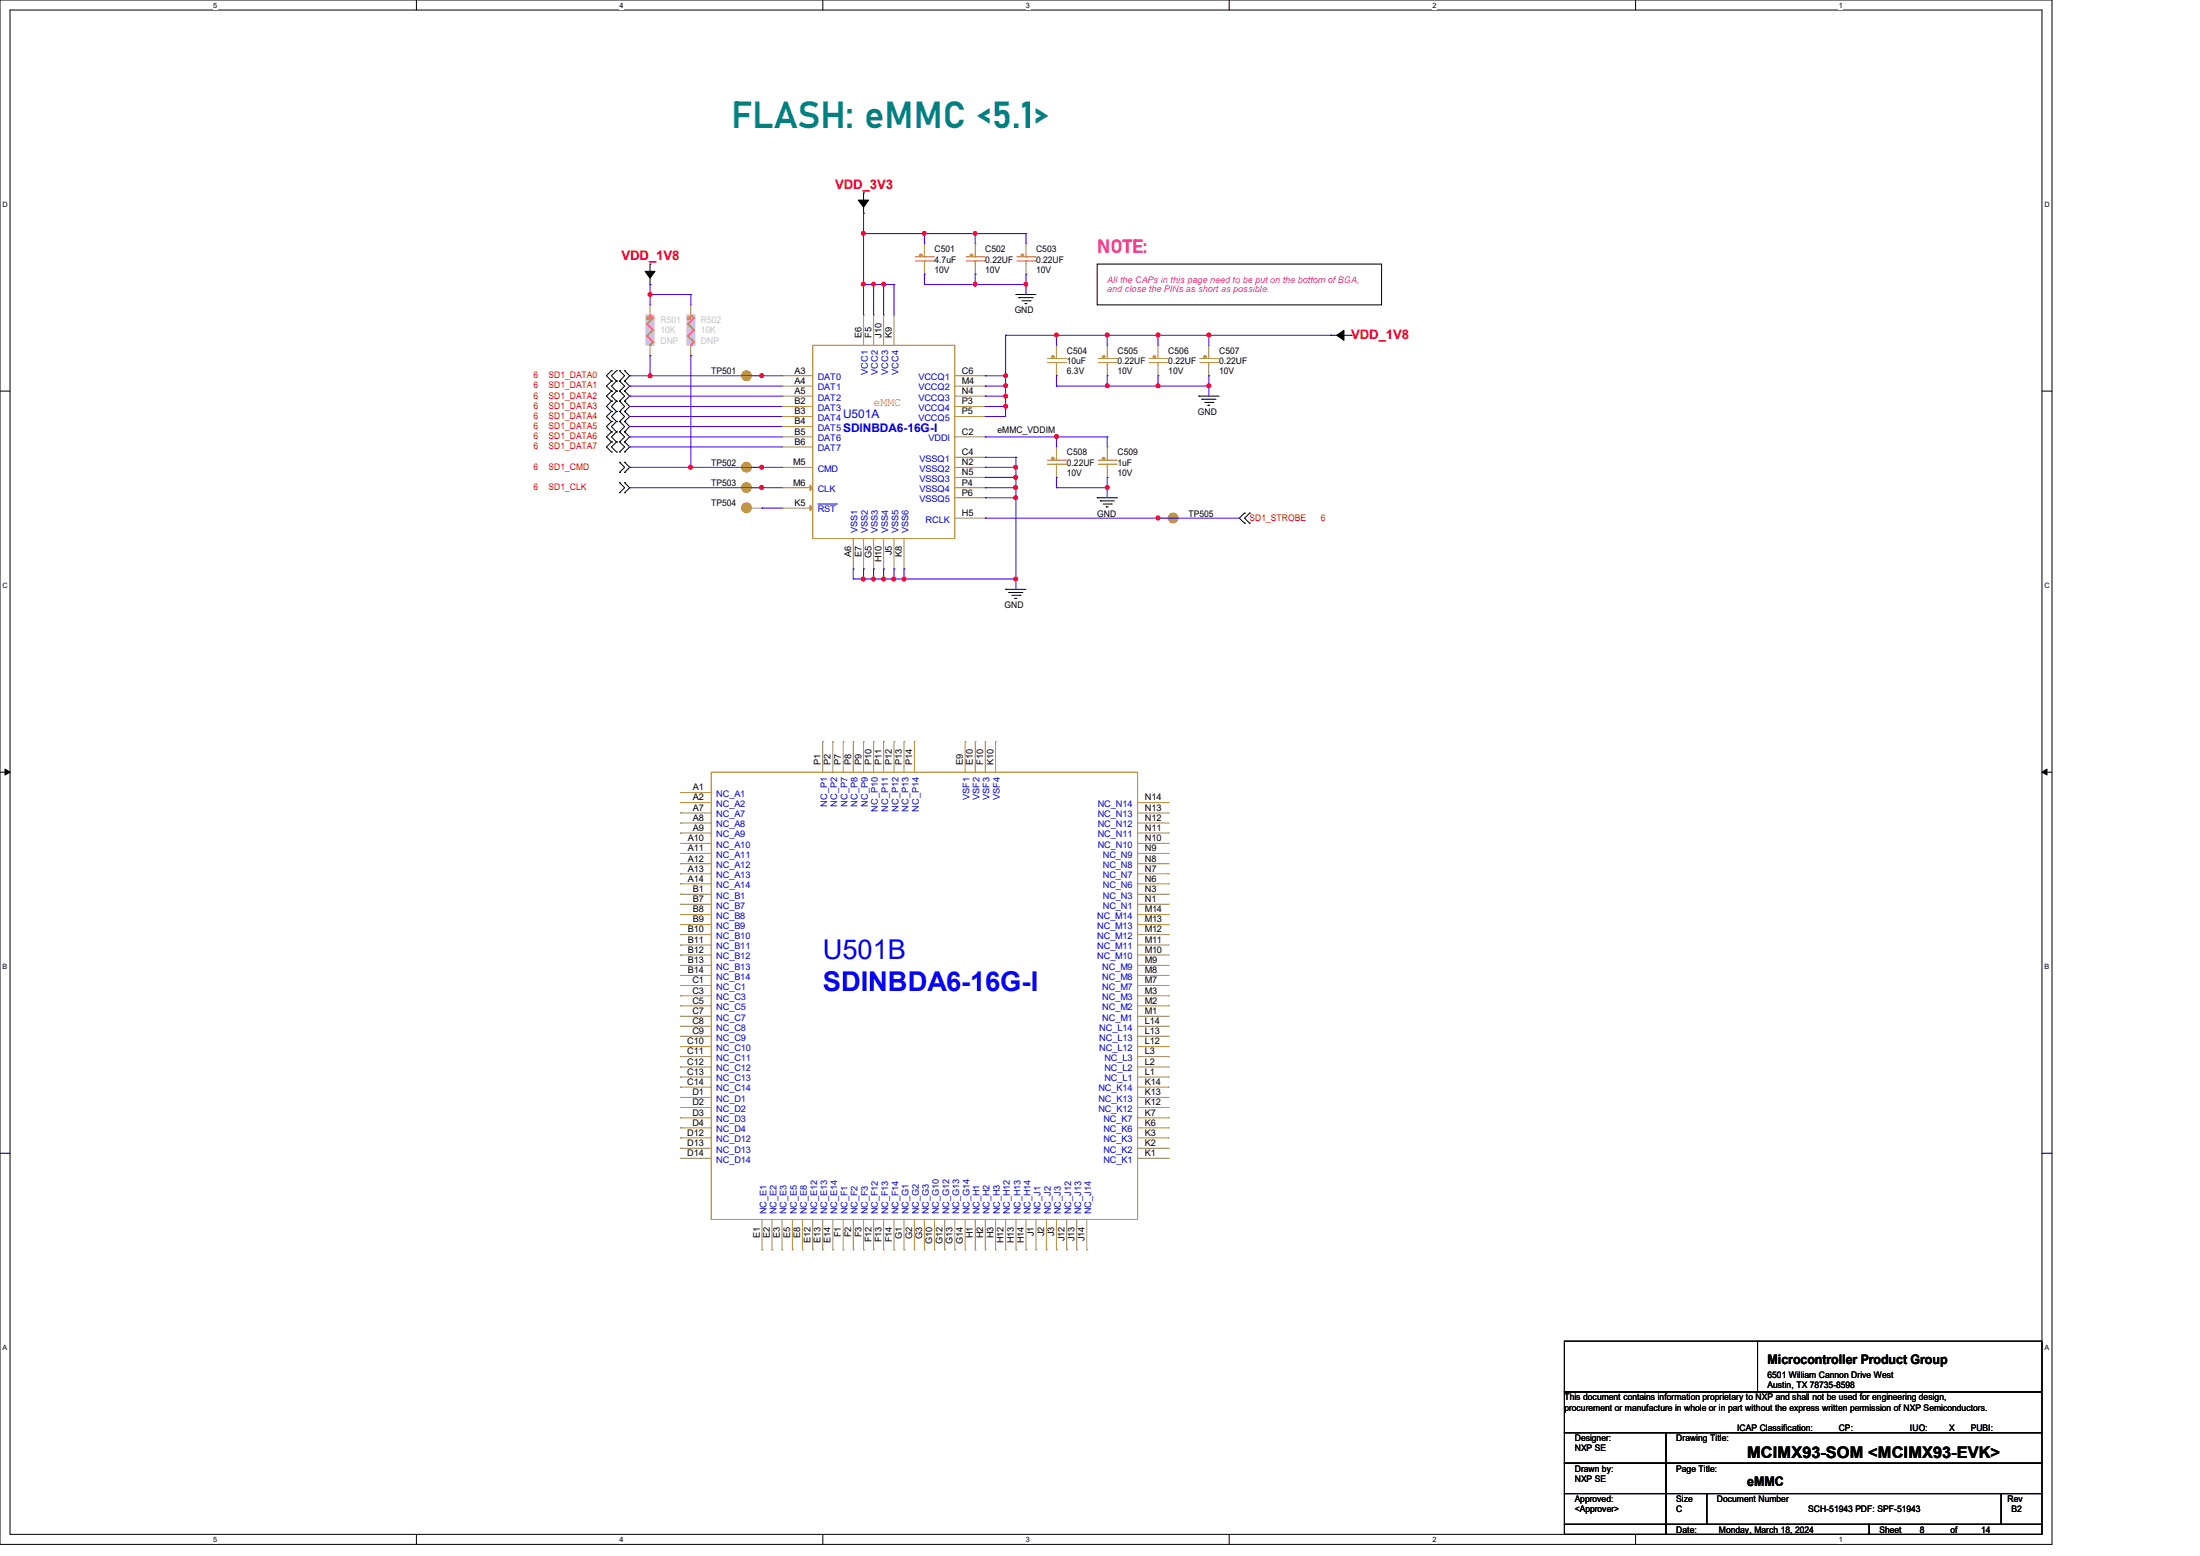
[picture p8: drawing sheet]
<svg xmlns="http://www.w3.org/2000/svg" width="297mm" height="210mm" viewBox="0 0 297 210" stroke-linecap="round" stroke-linejoin="round" font-family="sans-serif">
<path d="M0 0h277v208.4h-277zM1.4 1.4h274.3v205.7h-274.3z" fill="none" stroke="#000" stroke-width=".14"/>
<g fill="#fff">
<path d="M28.8 .1h.5v1.1h-.5z"/>
<path d="M28.8 207.2h.5v1.1h-.5z"/>
</g>
<path d="M56.2 0v1.4M56.2 207.1v1.3" fill="none" stroke="#000" stroke-width=".14"/>
<g fill="#fff">
<path d="M83.7 .1h.5v1.1h-.5z"/>
<path d="M83.7 207.2h.5v1.1h-.5z"/>
</g>
<path d="M111.1 0v1.4M111.1 207.1v1.3" fill="none" stroke="#000" stroke-width=".14"/>
<g fill="#fff">
<path d="M138.5 .1h.6v1.1h-.6z"/>
<path d="M138.5 207.2h.6v1.1h-.6z"/>
</g>
<path d="M165.9 0v1.4M165.9 207.1v1.3" fill="none" stroke="#000" stroke-width=".14"/>
<g fill="#fff">
<path d="M193.4 .1h.5v1.1h-.5z"/>
<path d="M193.4 207.2h.5v1.1h-.5z"/>
</g>
<path d="M220.8 0v1.4M220.8 207.1v1.3" fill="none" stroke="#000" stroke-width=".14"/>
<g fill="#fff">
<path d="M248.2 .1h.6v1.1h-.6z"/>
<path d="M248.2 207.2h.6v1.1h-.6z"/>
<path d="M.3 27.1h.8v1.1h-.8z"/>
<path d="M276 27.1h.7v1.1h-.7z"/>
<path d="M.3 78.5h.8v1.1h-.8z"/>
<path d="M276 78.5h.7v1.1h-.7z"/>
</g>
<path d="M0 52.8h1.4M275.7 52.8h1.3" fill="none" stroke="#000" stroke-width=".14"/>
<g fill="#fff">
<path d="M.3 129.9h.7v1.1h-.7z"/>
<path d="M276 129.9h.6v1.1h-.6z"/>
</g>
<path d="M0 104.2h1.4M275.7 104.2h1.3" fill="none" stroke="#000" stroke-width=".14"/>
<path d="M.7 103.8l.7 .4-.7 .4zM275.7 104.2l.7-.4v.8z" fill="#000" stroke="#000" stroke-width=".14"/>
<g fill="#fff">
<path d="M.3 181.4h.7v1.1h-.7z"/>
<path d="M276 181.4h.6v1.1h-.6z"/>
</g>
<g fill="none" stroke="#000" stroke-width=".14">
<path d="M87.8 38.4h.1M87.8 35.6h.1M87.8 35.6v1.6M87.8 37.4v1M116.6 28.8h.1M116.6 26h.1M116.6 26v1.6M116.6 27.8v1M137.2 39.8h.1M137.2 39.8h2.7M148.1 35.6h38.4v5.5h-38.4zM82.5 50h.1"/>
<path d="M82.5 51.4h.1M82.5 52.8h.1M82.5 54.1h.1M82.5 55.5h.1M82.5 56.9h.1M82.5 58.3h.1M82.5 59.6h.1M82.5 50l-.6 .7 .6 .7M82.5 51.4l-.6 .7 .6 .7M82.5 52.8l-.6 .7 .6 .6M82.5 54.1l-.6 .8 .6 .6M82.5 55.5l-.6 .7 .6 .7"/>
<path d="M82.5 56.9l-.6 .7 .6 .7M82.5 58.3l-.6 .7 .6 .6M82.5 59.6l-.6 .7 .6 .7M83.2 51.4h.1M83.2 50h.1M83.2 52.8h.1M83.2 54.1h.1M83.2 55.5h.1M83.2 56.9h.1M83.2 58.3h.1M83.2 59.6h.1M83.2 50l-.7 .7 .7 .7"/>
<path d="M83.2 51.4l-.7 .7 .7 .7M83.2 52.8l-.7 .7 .7 .6M83.2 54.1l-.7 .8 .7 .6M83.2 55.5l-.7 .7 .7 .7M83.2 56.9l-.7 .7 .7 .7M83.2 58.3l-.7 .7 .7 .6M83.2 59.6l-.7 .7 .7 .7M83.7 51.4h.1M83.7 50h.1M83.7 52.8h.1M83.7 54.1h.1M83.7 55.5h.1"/>
<path d="M83.7 56.9h.1M83.7 58.3h.1M83.7 59.6h.1M83.7 50l.6 .7-.6 .7M83.7 51.4l.6 .7-.6 .7M83.7 52.8l.6 .7-.6 .6M83.7 54.1l.6 .8-.6 .6M83.7 55.5l.6 .7-.6 .7M83.7 56.9l.6 .7-.6 .7M83.7 58.3l.6 .7-.6 .6M83.7 59.6l.6 .7-.6 .7M84.3 50h.1"/>
<path d="M84.3 51.4h.1M84.3 52.8h.1M84.3 54.1h.1M84.3 55.5h.1M84.3 56.9h.1M84.3 58.3h.1M84.3 59.6h.1M84.3 50l.7 .7-.7 .7M84.3 51.4l.7 .7-.7 .7M84.3 52.8l.7 .7-.7 .6M84.3 54.1l.7 .8-.7 .6M84.3 55.5l.7 .7-.7 .7"/>
<path d="M84.3 56.9l.7 .7-.7 .7M84.3 58.3l.7 .7-.7 .6M84.3 59.6l.7 .7-.7 .7M137.5 40.2h.1M137.5 40.2h2M138 40.6h1.1M138.4 41h.1M138.4 41h.2M139.1 40.6h.1M161.8 53.5h.1M161.8 53.5h2.8M162.3 53.9h.1"/>
<path d="M162.3 53.9h1.9M162.6 54.3h1.1M163.1 54.7h.1M163.1 54.7h.2M163.7 54.3h.1M179.7 45.3h.1M179.7 45.3h.9M180.9 45.3h1.5M182.4 45.3h.1M82.5 61h.1M83.2 61h.1M83.7 66.5h.1"/>
<path d="M83.7 65.2h.1M83.7 63.8h.1M83.7 62.4h.1M83.7 61h.1M83.7 65.2l.6 .6-.6 .7M83.7 62.4l.6 .7-.6 .7M84.3 65.2h.1M84.3 66.5h.1M84.3 62.4h.1M84.3 63.8h.1M84.3 61h.1M84.3 65.2l.7 .6-.7 .7"/>
<path d="M84.3 62.4l.7 .7-.7 .7M135.8 79.5h.1M135.8 79.5h2.7M136.2 80h.1M136.2 80h1.9M148.1 67.2h.1M148.1 67.2h2.8M148.5 67.6h.1M148.5 67.6h2M148.9 68h1.1M149.4 68.4h.1M149.4 68.4h.2"/>
<path d="M150 68h.1M168 69.3h.1M168 70.6h.1M168 69.3l-.7 .6 .7 .7M168.7 70.6h.1M168.7 69.3h.1M168.7 69.3l-.7 .6 .7 .7M136.6 80.3h1.1M137 80.8h.1M137 80.8h.3M137.7 80.3h.1M0 155.7h1.4"/>
<path d="M275.7 155.7h1.3M211.2 193.4h13.7v4.1h-13.7zM211.2 197.5h13.7v4.1h-13.7zM211.2 187.9h64.5v5.5h-64.5zM211.2 181h64.5v6.9h-64.5zM224.9 193.4h50.8v4.1h-50.8zM224.9 197.5h50.8v4.1h-50.8zM237.3 187.9h.1M237.3 181v6.9M211.2 201.6h13.7v4.1h-13.7zM211.2 205.7h13.7v1.4h-13.7zM224.9 201.6h5.5v4.1h-5.5z"/>
<path d="M224.9 205.7h27.4v1.4h-27.4zM230.4 201.6h39.8v4.1h-39.8zM252.3 205.7h23.4v1.4h-23.4zM270.2 201.6h5.5v4.1h-5.5z"/>
</g>
<g fill="#ff80ff" stroke="#ff80ff" stroke-width=".14">
<path d="M87.2 42.5h1.1v4.1h-1.1z" fill-rule="evenodd"/>
<path d="M92.7 42.5h1.1v4.1h-1.1z" fill-rule="evenodd"/>
</g>
<g fill="#000" stroke="#000" stroke-width=".14">
<path d="M87.1 36.6h1.3l-.6 .9z" fill-rule="evenodd"/>
<path d="M115.9 27h1.4l-.7 1z" fill-rule="evenodd"/>
<path d="M180.5 45.3l.9-.7v1.3z" fill-rule="evenodd"/>
</g>
<g fill="none" stroke="#cc8006" stroke-width=".14">
<path d="M123.6 35.2h2.4M123.6 34.7h2.4M124.8 35.2h.1M124.8 34.7h.1M124.8 34.3v.4M124.8 35.2v.4M126 35.2h.1M126 34.7h.1M130.4 35.2h2.5M130.4 34.7h2.5M131.7 35.2h.1M131.7 34.7h.1"/>
<path d="M131.7 34.3v.4M131.7 35.2v.4M132.9 35.2h.1M132.9 34.7h.1M137.3 35.2h2.4M137.3 34.7h2.4M138.5 35.2h.1M138.5 34.7h.1M138.5 34.3v.4M138.5 35.2v.4M139.7 35.2h.1M139.7 34.7h.1"/>
<path d="M87.3 43.7h.1M87.3 45.4h.1M87.3 43.7l.9 .9M87.3 45.4l.9 .8M87.8 46.6h.1M87.8 42.5l.4 .4M88.2 42.9h.1M88.2 44.6h.1M88.2 46.2h.1M88.2 42.9l-.9 .8M88.2 44.6l-.9 .8M88.2 46.2l-.4 .4"/>
<path d="M92.8 43.7h.1M92.8 45.4h.1M92.8 43.7l.9 .9M92.8 45.4l.9 .8M93.3 46.6h.1M93.3 42.5l.4 .4M93.7 42.9h.1M93.7 44.6h.1M93.7 46.2h.1M93.7 42.9l-.9 .8M93.7 44.6l-.9 .8M93.7 46.2l-.4 .4"/>
<path d="M109.7 46.6h19.2v26.1h-19.2zM141.4 48.9h2.4M141.4 48.4h2.4M142.6 48.9h.1M142.6 48.4h.1M142.6 48v.4M142.6 48.9v.5M143.8 48.9h.1M143.8 48.4h.1M148.3 48.9h2.4M148.3 48.4h2.4M149.5 48.9h.1"/>
<path d="M149.5 48.4h.1M149.5 48v.4M149.5 48.9v.5M150.7 48.9h.1M150.7 48.4h.1M155.1 48.9h2.5M155.1 48.4h2.5M156.3 48.9h.1M156.3 48.4h.1M156.3 48v.4M156.3 48.9v.5M157.6 48.9h.1"/>
<path d="M157.6 48.4h.1M162 48.9h2.4M162 48.4h2.4M163.2 48.9h.1M163.2 48.4h.1M163.2 48v.4M163.2 48.9v.5M164.4 48.9h.1M164.4 48.4h.1M141.4 62.7h2.4M141.4 62.1h2.4M142.6 62.7h.1"/>
<path d="M142.6 62.1h.1M142.6 61.7v.4M142.6 62.7v.4M143.8 62.7h.1M143.8 62.1h.1M148.3 62.7h2.4M148.3 62.1h2.4M149.5 62.7h.1M149.5 62.1h.1M149.5 61.7v.4M149.5 62.7v.4M150.7 62.7h.1"/>
<path d="M150.7 62.1h.1M96 104.2h57.6v60.4h-57.6z"/>
</g>
<g fill="#cc8006" stroke="#cc8006" stroke-width=".14">
<circle cx="138" cy="34.5" r=".18"/>
<circle cx="124.3" cy="34.5" r=".18"/>
<circle cx="100.8" cy="65.8" r=".66"/>
<circle cx="100.8" cy="68.5" r=".66"/>
<circle cx="149" cy="48.2" r=".18"/>
<circle cx="131.2" cy="34.5" r=".18"/>
<circle cx="100.8" cy="50.7" r=".66"/>
<circle cx="149" cy="61.9" r=".18"/>
<circle cx="162.7" cy="48.2" r=".18"/>
<circle cx="155.9" cy="48.2" r=".18"/>
<circle cx="93" cy="43" r=".18"/>
<circle cx="100.8" cy="63.1" r=".66"/>
<circle cx="158.4" cy="69.9" r=".66"/>
<circle cx="87.5" cy="43" r=".18"/>
<circle cx="142.1" cy="61.9" r=".18"/>
<circle cx="142.1" cy="48.2" r=".18"/>
</g>
<g fill="none" stroke="#a84" stroke-width=".14">
<path d="M124.8 32.9h.1M124.8 37h.1M124.8 32.9v1.4M124.8 35.6v1.4M131.7 32.9h.1M131.7 37h.1M131.7 32.9v1.4M131.7 35.6v1.4M138.5 32.9h.1M138.5 37h.1M138.5 32.9v1.4M138.5 35.6v1.4"/>
<path d="M87.8 41.1h.1M87.8 48h.1M87.8 41.1v1.4M87.8 46.6v1.4M93.3 41.1h.1M93.3 48h.1M93.3 41.1v1.4M93.3 46.6v1.4M101.5 50.7h1.4M102.9 50.7h.1M105.6 59h.1M105.6 57.6h.1"/>
<path d="M105.6 56.2h.1M105.6 54.9h.1M105.6 53.5h.1M105.6 52.1h.1M105.6 50.7h.1M105.6 50.7h4.1M105.6 59h4.1M105.6 56.2h4.1M105.6 52.1h4.1M105.6 54.9h4.1M105.6 53.5h4.1M105.6 57.6h4.1"/>
<path d="M116.6 42.5h.1M116.6 42.5v4.1M117.9 42.5h.1M117.9 42.5v4.1M119.3 42.5h.1M119.3 42.5v4.1M120.7 42.5h.1M120.7 42.5v4.1M128.9 50.7h4.1M128.9 59h4.1M128.9 56.2h4.1M128.9 52.1h4.1"/>
<path d="M128.9 54.9h4.1M128.9 53.5h4.1M133 59h.1M133 50.7h.1M133 56.2h.1M133 52.1h.1M133 54.9h.1M133 53.5h.1M142.6 46.6h.1M142.6 50.7h.1M142.6 46.6v1.4M142.6 49.4v1.3"/>
<path d="M149.5 46.6h.1M149.5 50.7h.1M149.5 46.6v1.4M149.5 49.4v1.3M156.3 46.6h.1M156.3 50.7h.1M156.3 46.6v1.4M156.3 49.4v1.3M163.2 46.6h.1M163.2 50.7h.1M163.2 46.6v1.4M163.2 49.4v1.3"/>
<path d="M101.5 65.8h1.4M101.5 68.6h1.4M101.5 63.1h1.4M102.9 65.8h.1M102.9 68.6h.1M102.9 63.1h.1M105.6 65.8h.1M105.6 63.1h.1M105.6 68.6h.1M105.6 60.3h.1M105.6 65.8h4.1M105.6 68.6h4.1"/>
<path d="M105.6 63.1h4.1M105.6 60.3h4.1M115.2 76.8h.1M115.2 72.7v4.1M116.6 76.8h.1M116.6 72.7v4.1M117.9 76.8h.1M117.9 72.7v4.1M119.3 76.8h.1M119.3 72.7v4.1M120.7 76.8h.1M120.7 72.7v4.1"/>
<path d="M122 76.8h.1M122 72.7v4.1M128.9 65.8h4.1M128.9 63.1h4.1M128.9 64.4h4.1M128.9 67.2h4.1M128.9 61.7h4.1M128.9 69.9h4.1M133 63.1h.1M133 64.4h.1M133 65.8h.1M133 67.2h.1"/>
<path d="M133 61.7h.1M133 69.9h.1M142.6 60.3h.1M142.6 64.4h.1M142.6 60.3v1.4M142.6 63.1v1.3M149.5 60.3h.1M149.5 64.4h.1M149.5 60.3v1.4M149.5 63.1v1.3M156.3 69.9h.1M156.3 69.9h1.4"/>
<path d="M91.9 107h.1M91.9 108.3h.1M91.9 111.1h.1M91.9 112.4h.1M91.9 113.8h.1M91.9 115.2h.1M91.9 116.6h.1M91.9 117.9h.1M91.9 119.3h.1M91.9 109.7h.1M91.9 107h4.1M91.9 108.3h4.1"/>
<path d="M91.9 111.1h4.1M91.9 112.4h4.1M91.9 113.8h4.1M91.9 115.2h4.1M91.9 116.6h4.1M91.9 117.9h4.1M91.9 119.3h4.1M91.9 109.7h4.1M111.1 100.1h.1M111.1 100.1v4.1M112.4 100.1h.1M112.4 100.1v4.1"/>
<path d="M113.8 100.1h.1M113.8 100.1v4.1M115.2 100.1h.1M115.2 100.1v4.1M116.6 100.1h.1M116.6 100.1v4.1M117.9 100.1h.1M117.9 100.1v4.1M119.3 100.1h.1M119.3 100.1v4.1M120.7 100.1h.1M120.7 100.1v4.1"/>
<path d="M122 100.1h.1M122 100.1v4.1M123.4 100.1h.1M123.4 100.1v4.1M130.3 100.1h.1M130.3 100.1v4.1M131.7 100.1h.1M131.7 100.1v4.1M133 100.1h.1M133 100.1v4.1M134.4 100.1h.1M134.4 100.1v4.1"/>
<path d="M153.6 108.3h4.1M153.6 111.1h4.1M153.6 112.4h4.1M153.6 113.8h4.1M153.6 115.2h4.1M153.6 116.6h4.1M153.6 117.9h4.1M153.6 119.3h4.1M153.6 109.7h4.1M157.7 108.3h.1M157.7 109.7h.1M157.7 111.1h.1"/>
<path d="M157.7 112.4h.1M157.7 113.8h.1M157.7 115.2h.1M157.7 116.6h.1M157.7 117.9h.1M157.7 119.3h.1M91.9 120.7h.1M91.9 122h.1M91.9 123.4h.1M91.9 124.8h.1M91.9 126.2h.1M91.9 127.6h.1"/>
<path d="M91.9 128.9h.1M91.9 130.3h.1M91.9 131.7h.1M91.9 133h.1M91.9 134.4h.1M91.9 137.2h.1M91.9 138.5h.1M91.9 139.9h.1M91.9 135.8h.1M91.9 120.7h4.1M91.9 122h4.1M91.9 123.4h4.1"/>
<path d="M91.9 124.8h4.1M91.9 126.2h4.1M91.9 127.6h4.1M91.9 128.9h4.1M91.9 130.3h4.1M91.9 131.7h4.1M91.9 133h4.1M91.9 134.4h4.1M91.9 137.2h4.1M91.9 138.5h4.1M91.9 139.9h4.1M91.9 135.8h4.1"/>
<path d="M153.6 120.7h4.1M153.6 122h4.1M153.6 123.4h4.1M153.6 124.8h4.1M153.6 126.2h4.1M153.6 127.6h4.1M153.6 128.9h4.1M153.6 130.3h4.1M153.6 131.7h4.1M153.6 133h4.1M153.6 134.4h4.1M153.6 137.2h4.1"/>
<path d="M153.6 138.5h4.1M153.6 139.9h4.1M153.6 135.8h4.1M157.7 139.9h.1M157.7 138.5h.1M157.7 137.2h.1M157.7 135.8h.1M157.7 120.7h.1M157.7 122h.1M157.7 123.4h.1M157.7 124.8h.1M157.7 126.2h.1"/>
<path d="M157.7 127.6h.1M157.7 128.9h.1M157.7 130.3h.1M157.7 131.7h.1M157.7 133h.1M157.7 134.4h.1M91.9 141.3h.1M91.9 142.6h.1M91.9 144h.1M91.9 145.4h.1M91.9 146.7h.1M91.9 148.1h.1"/>
<path d="M91.9 149.5h.1M91.9 150.9h.1M91.9 152.2h.1M91.9 153.6h.1M91.9 155h.1M91.9 156.3h.1M91.9 141.3h4.1M91.9 142.6h4.1M91.9 144h4.1M91.9 145.4h4.1M91.9 146.7h4.1M91.9 148.1h4.1"/>
<path d="M91.9 149.5h4.1M91.9 150.9h4.1M91.9 152.2h4.1M91.9 153.6h4.1M91.9 155h4.1M91.9 156.3h4.1M153.6 141.3h4.1M153.6 142.6h4.1M153.6 144h4.1M153.6 145.4h4.1M153.6 146.7h4.1M153.6 148.1h4.1"/>
<path d="M153.6 149.5h4.1M153.6 150.9h4.1M153.6 152.2h4.1M153.6 153.6h4.1M153.6 155h4.1M153.6 156.3h4.1M157.7 156.3h.1M157.7 155h.1M157.7 153.6h.1M157.7 149.5h.1M157.7 148.1h.1M157.7 146.7h.1"/>
<path d="M157.7 145.4h.1M157.7 144h.1M157.7 142.6h.1M157.7 141.3h.1M157.7 152.2h.1M157.7 150.9h.1M102.9 168.7h.1M102.9 164.6v4.1M104.2 168.7h.1M104.2 164.6v4.1M105.6 168.7h.1M105.6 164.6v4.1"/>
<path d="M107 168.7h.1M107 164.6v4.1M108.3 168.7h.1M108.3 164.6v4.1M109.7 168.7h.1M109.7 164.6v4.1M111.1 168.7h.1M111.1 164.6v4.1M112.4 168.7h.1M112.4 164.6v4.1M113.8 168.7h.1M113.8 164.6v4.1"/>
<path d="M115.2 168.7h.1M115.2 164.6v4.1M116.6 168.7h.1M116.6 164.6v4.1M117.9 168.7h.1M117.9 164.6v4.1M119.3 168.7h.1M119.3 164.6v4.1M120.7 168.7h.1M120.7 164.6v4.1M122 168.7h.1M122 164.6v4.1"/>
<path d="M123.4 168.7h.1M123.4 164.6v4.1M124.8 168.7h.1M124.8 164.6v4.1M126.2 168.7h.1M126.2 164.6v4.1M127.6 168.7h.1M127.6 164.6v4.1M128.9 168.7h.1M128.9 164.6v4.1M130.3 168.7h.1M130.3 164.6v4.1"/>
<path d="M131.7 168.7h.1M131.7 164.6v4.1M133 168.7h.1M133 164.6v4.1M134.4 168.7h.1M134.4 164.6v4.1M135.8 168.7h.1M135.8 164.6v4.1M137.2 168.7h.1M137.2 164.6v4.1M138.5 168.7h.1M138.5 164.6v4.1"/>
<path d="M139.9 168.7h.1M139.9 164.6v4.1M141.3 168.7h.1M141.3 164.6v4.1M142.6 168.7h.1M142.6 164.6v4.1M144 168.7h.1M144 164.6v4.1M145.4 168.7h.1M145.4 164.6v4.1M146.7 168.7h.1M146.7 164.6v4.1"/>
</g>
<g fill="#a84" stroke="#a84" stroke-width=".14">
<path d="M109.3 65.4l.4 .4-.4 .4z"/>
<path d="M109.3 68.2l.4 .4-.4 .4z"/>
</g>
<path d="M110.4 68h2.5M112.9 68h.1" fill="none" stroke="#00c" stroke-width=".14"/>
<g fill="none" stroke="#4200ff" stroke-width=".14">
<path d="M87.8 38.4h.1M87.8 39.8h.1M87.8 38.4v2.7M87.8 39.8h5.5M93.3 39.8h.1M93.3 39.8v1.3M116.6 31.5h.1M116.6 28.8h.1M116.6 38.4h.1M116.6 31.5h21.9M116.6 28.8v13.7M116.6 38.4h4.1"/>
<path d="M117.9 38.4h.1M117.9 38.4v4.1M119.3 38.4h.1M119.3 38.4v4.1M120.7 38.4h.1M120.7 38.4v4.1M124.8 38.4h.1M124.8 37h.1M124.8 31.5h.1M124.8 38.4h13.7M124.8 31.5v1.4M124.8 37v1.4"/>
<path d="M131.7 38.4h.1M131.7 37h.1M131.7 31.5h.1M131.7 31.5v1.4M131.7 37v1.4M138.5 38.4h.1M138.5 37h.1M138.5 31.5h.1M138.5 31.5v1.4M138.5 37v2.8M85 50.7h.1M85 52.1h.1"/>
<path d="M85 54.9h.1M85 53.5h.1M85 56.2h.1M85 59h.1M85 57.6h.1M85 50.7h20.6M85 52.1h20.6M85 54.9h20.6M85 59h20.6M85 53.5h20.6M85 56.2h20.6M85 57.6h20.6"/>
<path d="M87.8 50.7h.1M87.8 48h.1M87.8 48v2.7M93.3 48h.1M93.3 48v15.1M102.9 50.7h.1M133 54.9h.1M133 59h.1M133 50.7h.1M133 52.1h.1M133 53.5h.1M133 56.2h.1"/>
<path d="M133 50.7h2.8M133 52.1h2.8M133 54.9h2.8M133 59h16.5M133 53.5h2.8M135.8 45.3h.1M135.8 53.5h.1M135.8 50.7h.1M135.8 52.1h.1M135.8 54.9h.1M135.8 45.3h43.9M135.8 45.3v10.9h-2.8"/>
<path d="M142.6 45.3h.1M142.6 50.7h.1M142.6 59h.1M142.6 52.1h.1M142.6 45.3v1.3M142.6 50.7v1.4M142.6 59v1.3M142.6 52.1h20.6M149.5 45.3h.1M149.5 52.1h.1M149.5 50.7h.1M149.5 59h.1"/>
<path d="M149.5 45.3v1.3M149.5 50.7v1.4M149.5 59v1.3M156.3 45.3h.1M156.3 52.1h.1M156.3 50.7h.1M156.3 45.3v1.3M156.3 50.7v1.4M163.2 52.1h.1M163.2 45.3h.1M163.2 50.7h.1M163.2 45.3v1.3"/>
<path d="M163.2 50.7v2.8M85 65.8h.1M85 63.1h.1M85 60.3h.1M85 65.8h20.6M85 63.1h20.6M85 60.3h20.6M93.3 63.1h.1M102.9 68.6h.1M102.9 63.1h.1M102.9 65.8h.1M102.9 68.6h2.7"/>
<path d="M115.2 76.8h.1M115.2 78.1h.1M115.2 78.1h22M115.2 76.8v1.3M116.6 76.8h.1M116.6 78.1h.1M116.6 76.8v1.3M117.9 76.8h.1M117.9 78.1h.1M117.9 76.8v1.3M119.3 76.8h.1M119.3 78.1h.1"/>
<path d="M119.3 76.8v1.3M120.7 76.8h.1M120.7 78.1h.1M120.7 76.8v1.3M122 76.8h.1M122 78.1h.1M122 76.8v1.3M133 67.2h.1M133 61.7h.1M133 63.1h.1M133 64.4h.1M133 65.8h.1"/>
<path d="M133 69.9h.1M133 65.8h4.2M133 63.1h4.2M133 67.2h4.2M133 61.7h4.2M133 64.4h4.2M133 69.9h34.3M137.2 67.2h.1M137.2 61.7h.1M137.2 63.1h.1M137.2 78.1h.1M137.2 64.4h.1"/>
<path d="M137.2 65.8h.1M137.2 61.7v17.8M142.6 65.8h.1M142.6 64.4h.1M142.6 65.8h6.9M142.6 64.4v1.4M149.5 65.8h.1M149.5 64.4h.1M149.5 64.4v2.8M156.3 69.9h.1"/>
</g>
<g fill="#f00" stroke="#f00" stroke-width=".14">
<circle cx="149.5" cy="45.2" r=".25"/>
<circle cx="142.6" cy="45.2" r=".25"/>
<circle cx="135.8" cy="50.7" r=".25"/>
<circle cx="119.3" cy="38.4" r=".25"/>
<circle cx="163.2" cy="52.1" r=".25"/>
<circle cx="138.5" cy="38.3" r=".24"/>
<circle cx="156.3" cy="45.2" r=".25"/>
<circle cx="124.8" cy="31.5" r=".24"/>
<circle cx="116.5" cy="31.5" r=".25"/>
<circle cx="117.9" cy="38.3" r=".24"/>
<circle cx="131.6" cy="38.3" r=".24"/>
<circle cx="131.6" cy="31.5" r=".24"/>
<circle cx="156.3" cy="52.1" r=".25"/>
<circle cx="117.9" cy="78.1" r=".24"/>
<circle cx="116.5" cy="78.1" r=".25"/>
<circle cx="122" cy="78.1" r=".25"/>
<circle cx="135.8" cy="54.8" r=".25"/>
<circle cx="149.5" cy="65.8" r=".25"/>
<circle cx="142.6" cy="58.9" r=".25"/>
<circle cx="135.8" cy="53.5" r=".25"/>
<circle cx="135.8" cy="52.1" r=".25"/>
<circle cx="137.1" cy="63.1" r=".25"/>
<circle cx="119.3" cy="78.1" r=".25"/>
<circle cx="137.1" cy="78.1" r=".25"/>
<circle cx="120.6" cy="78.1" r=".25"/>
<circle cx="137.1" cy="64.4" r=".25"/>
<circle cx="137.1" cy="67.2" r=".25"/>
<circle cx="137.1" cy="65.8" r=".25"/>
<circle cx="116.5" cy="38.4" r=".25"/>
<circle cx="87.8" cy="50.7" r=".25"/>
<circle cx="156.3" cy="69.9" r=".25"/>
<circle cx="87.8" cy="39.8" r=".25"/>
<circle cx="93.2" cy="63.1" r=".25"/>
<circle cx="102.8" cy="50.7" r=".25"/>
<circle cx="102.8" cy="63.1" r=".25"/>
<circle cx="102.8" cy="65.8" r=".25"/>
<circle cx="163.2" cy="45.2" r=".25"/>
<circle cx="149.5" cy="52.1" r=".25"/>
</g>
<text font-size="5" fill="#008080" x="98.7" y="17.3">FLASH: eMMC &lt;5.1&gt;</text>
<g font-size="3.7" fill="#00f">
<text x="111.1" y="129.5">U501B</text>
<text x="111.1" y="133.7">SDINBDA6-16G-I</text>
</g>
<text font-size="2.6" fill="#f0f" x="148.1" y="34.1">NOTE:</text>
<text font-size="2.2" x="235.9" y="196.8">MCIMX93-SOM &lt;MCIMX93-EVK&gt;</text>
<g font-size="1.8" fill="#f00">
<text x="112.7" y="25.5">VDD_3V3</text>
<text x="83.9" y="35.1">VDD_1V8</text>
<text x="182.4" y="45.8">VDD_1V8</text>
</g>
<g font-size="1.8">
<text x="238.6" y="184.1">Microcontroller Product Group</text>
<text x="235.9" y="200.5">eMMC</text>
</g>
<g font-size="1.6" fill="#00f">
<text x="113.8" y="56.4">U501A</text>
<text x="113.8" y="58.3">SDINBDA6-16G-I</text>
</g>
<text font-size="1.6" fill="#cc8006" x="117.9" y="54.7">eMMC</text>
<g font-size="1.2">
<text x="126.2" y="34">C501</text>
<text x="126.2" y="35.4">4.7uF</text>
<text x="133" y="34">C502</text>
<text x="133" y="35.4">0.22UF</text>
<text x="139.9" y="34">C503</text>
<text x="139.9" y="35.4">0.22UF</text>
<text x="126.2" y="36.8">10V</text>
<text x="133" y="36.8">10V</text>
<text x="139.9" y="36.8">10V</text>
<text x="116.3" y="45.6" transform="rotate(-90 116.3 45.6)">E6</text>
<text x="117.6" y="45.6" transform="rotate(-90 117.6 45.6)">F5</text>
<text x="119" y="45.6" transform="rotate(-90 119 45.6)">J10</text>
<text x="120.4" y="45.6" transform="rotate(-90 120.4 45.6)">K9</text>
<text x="137" y="42.3">GND</text>
<text x="144" y="47.8">C504</text>
<text x="150.9" y="47.8">C505</text>
<text x="157.7" y="47.8">C506</text>
<text x="164.6" y="47.8">C507</text>
<text x="96" y="50.5">TP501</text>
<text x="107.3" y="53.2">A5</text>
<text x="107.3" y="51.8">A4</text>
<text x="107.3" y="50.4">A3</text>
<text x="129.9" y="50.4">C6</text>
<text x="129.9" y="51.8">M4</text>
<text x="129.9" y="53.2">N4</text>
<text x="144" y="49.1">10uF</text>
<text x="144" y="50.5">6.3V</text>
<text x="150.9" y="49.1">0.22UF</text>
<text x="150.9" y="50.5">10V</text>
<text x="157.7" y="49.1">0.22UF</text>
<text x="157.7" y="50.5">10V</text>
<text x="164.6" y="49.1">0.22UF</text>
<text x="164.6" y="50.5">10V</text>
<text x="107.3" y="58.7">B5</text>
<text x="107.3" y="57.3">B4</text>
<text x="107.3" y="55.9">B3</text>
<text x="107.3" y="54.6">B2</text>
<text x="129.9" y="58.7">C2</text>
<text x="129.9" y="55.9">P5</text>
<text x="129.9" y="54.6">P3</text>
<text x="134.7" y="58.5">eMMC_VDDIM</text>
<text x="161.7" y="56">GND</text>
<text x="96" y="65.6">TP503</text>
<text x="96" y="62.9">TP502</text>
<text x="107.1" y="65.5">M6</text>
<text x="107.1" y="62.8">M5</text>
<text x="107.3" y="60">B6</text>
<text x="129.9" y="62.8">N2</text>
<text x="129.9" y="64.1">N5</text>
<text x="129.9" y="65.5">P4</text>
<text x="129.9" y="61.4">C4</text>
<text x="144" y="61.5">C508</text>
<text x="144" y="62.9">0.22UF</text>
<text x="144" y="64.2">10V</text>
<text x="150.9" y="61.5">C509</text>
<text x="150.9" y="62.9">1uF</text>
<text x="150.9" y="64.2">10V</text>
<text x="96" y="68.3">TP504</text>
<text x="107.3" y="68.3">K5</text>
<text x="129.9" y="66.9">P6</text>
<text x="129.9" y="69.6">H5</text>
<text x="148.1" y="69.7">GND</text>
<text x="160.4" y="69.7">TP505</text>
<text x="114.9" y="75.2" transform="rotate(-90 114.9 75.2)">A6</text>
<text x="116.3" y="75.2" transform="rotate(-90 116.3 75.2)">E7</text>
<text x="117.6" y="75.3" transform="rotate(-90 117.6 75.3)">G5</text>
<text x="119" y="75.9" transform="rotate(-90 119 75.9)">H10</text>
<text x="120.4" y="75" transform="rotate(-90 120.4 75)">J5</text>
<text x="121.7" y="75.2" transform="rotate(-90 121.7 75.2)">K8</text>
<text x="135.6" y="82">GND</text>
<text x="93.6" y="106.7">A1</text>
<text x="110.8" y="103.2" transform="rotate(-90 110.8 103.2)">P1</text>
<text x="112.1" y="103.2" transform="rotate(-90 112.1 103.2)">P2</text>
<text x="113.5" y="103.2" transform="rotate(-90 113.5 103.2)">P7</text>
<text x="114.9" y="103.2" transform="rotate(-90 114.9 103.2)">P8</text>
<text x="116.3" y="103.2" transform="rotate(-90 116.3 103.2)">P9</text>
<text x="117.6" y="103.2" transform="rotate(-90 117.6 103.2)">P10</text>
<text x="119" y="103.2" transform="rotate(-90 119 103.2)">P11</text>
<text x="120.4" y="103.2" transform="rotate(-90 120.4 103.2)">P12</text>
<text x="121.7" y="103.2" transform="rotate(-90 121.7 103.2)">P13</text>
<text x="123.1" y="103.2" transform="rotate(-90 123.1 103.2)">P14</text>
<text x="130" y="103.2" transform="rotate(-90 130 103.2)">E9</text>
<text x="131.4" y="103.2" transform="rotate(-90 131.4 103.2)">E10</text>
<text x="132.7" y="103.2" transform="rotate(-90 132.7 103.2)">F10</text>
<text x="134.1" y="103.2" transform="rotate(-90 134.1 103.2)">K10</text>
<text x="92.9" y="113.5">A10</text>
<text x="93.6" y="108">A2</text>
<text x="93.6" y="110.8">A8</text>
<text x="93.6" y="112.1">A9</text>
<text x="93.6" y="109.4">A7</text>
<text x="154.6" y="108">N14</text>
<text x="154.6" y="109.4">N13</text>
<text x="154.6" y="110.8">N12</text>
<text x="154.6" y="112.1">N11</text>
<text x="154.6" y="113.5">N10</text>
<text x="92.9" y="114.9">A11</text>
<text x="92.9" y="116.3">A12</text>
<text x="92.9" y="117.6">A13</text>
<text x="92.9" y="119">A14</text>
<text x="154.6" y="114.9">N9</text>
<text x="154.6" y="116.3">N8</text>
<text x="154.6" y="117.6">N7</text>
<text x="154.6" y="119">N6</text>
<text x="92.9" y="125.9">B10</text>
<text x="93.6" y="120.4">B1</text>
<text x="93.6" y="121.7">B7</text>
<text x="93.6" y="123.1">B8</text>
<text x="93.6" y="124.5">B9</text>
<text x="154.6" y="120.4">N3</text>
<text x="154.6" y="121.7">N1</text>
<text x="154.6" y="123.1">M14</text>
<text x="154.6" y="124.5">M13</text>
<text x="154.6" y="125.9">M12</text>
<text x="92.9" y="127.3">B11</text>
<text x="92.9" y="128.6">B12</text>
<text x="92.9" y="130">B13</text>
<text x="92.9" y="131.4">B14</text>
<text x="154.6" y="127.3">M11</text>
<text x="154.6" y="128.6">M10</text>
<text x="154.6" y="130">M9</text>
<text x="154.6" y="131.4">M8</text>
<text x="93.5" y="132.7">C1</text>
<text x="93.5" y="134.1">C3</text>
<text x="93.5" y="136.9">C7</text>
<text x="93.5" y="135.5">C5</text>
<text x="154.6" y="136.9">M1</text>
<text x="154.6" y="135.5">M2</text>
<text x="154.6" y="132.7">M7</text>
<text x="154.6" y="134.1">M3</text>
<text x="92.8" y="141">C10</text>
<text x="92.8" y="142.3">C11</text>
<text x="92.8" y="143.7">C12</text>
<text x="93.5" y="138.2">C8</text>
<text x="93.5" y="139.6">C9</text>
<text x="154.6" y="143.7">L2</text>
<text x="154.6" y="142.3">L3</text>
<text x="154.6" y="141">L12</text>
<text x="154.6" y="139.6">L13</text>
<text x="154.6" y="138.2">L14</text>
<text x="92.8" y="145.1">C13</text>
<text x="92.8" y="146.4">C14</text>
<text x="93.5" y="147.8">D1</text>
<text x="93.5" y="149.2">D2</text>
<text x="154.6" y="149.2">K12</text>
<text x="154.6" y="147.8">K13</text>
<text x="154.6" y="146.4">K14</text>
<text x="154.6" y="145.1">L1</text>
<text x="92.8" y="153.3">D12</text>
<text x="92.8" y="154.7">D13</text>
<text x="93.5" y="150.6">D3</text>
<text x="93.5" y="151.9">D4</text>
<text x="154.6" y="154.7">K2</text>
<text x="154.6" y="153.3">K3</text>
<text x="154.6" y="151.9">K6</text>
<text x="154.6" y="150.6">K7</text>
<text x="92.8" y="156">D14</text>
<text x="154.6" y="156">K1</text>
<text x="102.6" y="167.1" transform="rotate(-90 102.6 167.1)">E1</text>
<text x="103.9" y="167.1" transform="rotate(-90 103.9 167.1)">E2</text>
<text x="105.3" y="167.1" transform="rotate(-90 105.3 167.1)">E3</text>
<text x="106.7" y="167.1" transform="rotate(-90 106.7 167.1)">E5</text>
<text x="108" y="167.1" transform="rotate(-90 108 167.1)">E8</text>
<text x="109.4" y="167.8" transform="rotate(-90 109.4 167.8)">E12</text>
<text x="110.8" y="167.8" transform="rotate(-90 110.8 167.8)">E13</text>
<text x="112.1" y="167.8" transform="rotate(-90 112.1 167.8)">E14</text>
<text x="113.5" y="167" transform="rotate(-90 113.5 167)">F1</text>
<text x="114.9" y="167" transform="rotate(-90 114.9 167)">F2</text>
<text x="116.3" y="167" transform="rotate(-90 116.3 167)">F3</text>
<text x="117.6" y="167.7" transform="rotate(-90 117.6 167.7)">F12</text>
<text x="119" y="167.7" transform="rotate(-90 119 167.7)">F13</text>
<text x="120.4" y="167.7" transform="rotate(-90 120.4 167.7)">F14</text>
<text x="121.7" y="167.2" transform="rotate(-90 121.7 167.2)">G1</text>
<text x="123.1" y="167.2" transform="rotate(-90 123.1 167.2)">G2</text>
<text x="124.5" y="167.2" transform="rotate(-90 124.5 167.2)">G3</text>
<text x="125.9" y="167.9" transform="rotate(-90 125.9 167.9)">G10</text>
<text x="127.3" y="167.9" transform="rotate(-90 127.3 167.9)">G12</text>
<text x="128.6" y="167.9" transform="rotate(-90 128.6 167.9)">G13</text>
<text x="130" y="167.9" transform="rotate(-90 130 167.9)">G14</text>
<text x="131.4" y="167.1" transform="rotate(-90 131.4 167.1)">H1</text>
<text x="132.7" y="167.1" transform="rotate(-90 132.7 167.1)">H2</text>
<text x="134.1" y="167.1" transform="rotate(-90 134.1 167.1)">H3</text>
<text x="135.5" y="167.8" transform="rotate(-90 135.5 167.8)">H12</text>
<text x="136.9" y="167.8" transform="rotate(-90 136.9 167.8)">H13</text>
<text x="138.2" y="167.8" transform="rotate(-90 138.2 167.8)">H14</text>
<text x="139.6" y="166.9" transform="rotate(-90 139.6 166.9)">J1</text>
<text x="141" y="166.9" transform="rotate(-90 141 166.9)">J2</text>
<text x="142.3" y="166.9" transform="rotate(-90 142.3 166.9)">J3</text>
<text x="143.7" y="167.5" transform="rotate(-90 143.7 167.5)">J12</text>
<text x="145.1" y="167.5" transform="rotate(-90 145.1 167.5)">J13</text>
<text x="146.4" y="167.5" transform="rotate(-90 146.4 167.5)">J14</text>
<text x="211.2" y="189">This document contains information proprietary to NXP and shall not be used for engineering design,</text>
<text x="211.2" y="190.4">procurement or manufacture in whole or in part without the express written permission of NXP Semiconductors.</text>
<text x="238.6" y="186">6501 William Cannon Drive West</text>
<text x="238.6" y="187.3">Austin, TX 78735-8598</text>
<text x="212.6" y="194.5">Designer:</text>
<text x="212.6" y="195.9">NXP SE</text>
<text x="226.3" y="194.5">Drawing Title:</text>
<text x="234.5" y="193.2">ICAP Classification:</text>
<text x="248.2" y="193.2">CP:</text>
<text x="251.7" y="193.2">___</text>
<text x="257.8" y="193.2">IUO:</text>
<text x="262.5" y="193.2">_X_</text>
<text x="266.1" y="193.2">PUBI:</text>
<text x="270.2" y="193.2">___</text>
<text x="212.6" y="198.6">Drawn by:</text>
<text x="212.6" y="202.7">Approved:</text>
<text x="212.6" y="200">NXP SE</text>
<text x="226.3" y="202.7">Size</text>
<text x="226.3" y="198.6">Page Title:</text>
<text x="231.8" y="202.7">Document Number</text>
<text x="271" y="202.7">Rev</text>
<text x="212.6" y="204.1">&lt;Approver&gt;</text>
<text x="226.3" y="206.9">Date:</text>
<text x="226.3" y="204.1">C</text>
<text x="232.1" y="206.9">Monday, March 18, 2024</text>
<text x="244.1" y="204.1">SCH-51943 PDF: SPF-51943</text>
<text x="253.7" y="206.9">Sheet</text>
<text x="259.2" y="206.9">8</text>
<text x="263.3" y="206.9">of</text>
<text x="267.5" y="206.9">14</text>
<text x="271.6" y="204.1">B2</text>
</g>
<g font-size="1.2" fill="#f0f">
<text x="149.5" y="38.1">All the CAPs in this page need to be put on the bottom of BGA,</text>
<text x="149.5" y="39.4">and close the PINs as short as possible.</text>
</g>
<g font-size="1.2" fill="#c0c0c0">
<text x="89.2" y="43.6">R501</text>
<text x="89.2" y="45">10K</text>
<text x="89.2" y="46.4">DNP</text>
<text x="94.6" y="43.6">R502</text>
<text x="94.6" y="45">10K</text>
<text x="94.6" y="46.4">DNP</text>
</g>
<g font-size="1.2" fill="#f00">
<text x="72" y="51.1">6</text>
<text x="72" y="52.4">6</text>
<text x="72" y="53.8">6</text>
<text x="74" y="51.1">SD1_DATA0</text>
<text x="74" y="52.4">SD1_DATA1</text>
<text x="74" y="53.8">SD1_DATA2</text>
<text x="72" y="55.2">6</text>
<text x="72" y="56.6">6</text>
<text x="72" y="57.9">6</text>
<text x="72" y="59.3">6</text>
<text x="74" y="55.2">SD1_DATA3</text>
<text x="74" y="56.6">SD1_DATA4</text>
<text x="74" y="57.9">SD1_DATA5</text>
<text x="74" y="59.3">SD1_DATA6</text>
<text x="72" y="63.4">6</text>
<text x="72" y="60.7">6</text>
<text x="74" y="63.4">SD1_CMD</text>
<text x="74" y="60.7">SD1_DATA7</text>
<text x="72" y="66.1">6</text>
<text x="74" y="66.1">SD1_CLK</text>
<text x="168.7" y="70.3">SD1_STROBE</text>
<text x="178.3" y="70.3">6</text>
</g>
<g font-size="1.2" fill="#00c">
<text x="110.4" y="52.7">DAT1</text>
<text x="110.4" y="51.3">DAT0</text>
<text x="117.2" y="50.6" transform="rotate(-90 117.2 50.6)">VCC1</text>
<text x="118.5" y="50.6" transform="rotate(-90 118.5 50.6)">VCC2</text>
<text x="119.9" y="50.6" transform="rotate(-90 119.9 50.6)">VCC3</text>
<text x="121.3" y="50.6" transform="rotate(-90 121.3 50.6)">VCC4</text>
<text x="124" y="51.3">VCCQ1</text>
<text x="124" y="52.7">VCCQ2</text>
<text x="110.4" y="59.6">DAT6</text>
<text x="110.4" y="58.2">DAT5</text>
<text x="110.4" y="56.8">DAT4</text>
<text x="110.4" y="55.5">DAT3</text>
<text x="110.4" y="54.1">DAT2</text>
<text x="124" y="56.8">VCCQ5</text>
<text x="124" y="55.5">VCCQ4</text>
<text x="124" y="54.1">VCCQ3</text>
<text x="125.3" y="59.6">VDDI</text>
<text x="110.4" y="63.7">CMD</text>
<text x="110.4" y="60.9">DAT7</text>
<text x="124.2" y="63.7">VSSQ2</text>
<text x="124.2" y="65">VSSQ3</text>
<text x="124.2" y="62.3">VSSQ1</text>
<text x="110.4" y="66.4">CLK</text>
<text x="110.4" y="69.2">RST</text>
<text x="124.2" y="66.4">VSSQ4</text>
<text x="124.2" y="67.8">VSSQ5</text>
<text x="125" y="70.5">RCLK</text>
<text x="115.8" y="72" transform="rotate(-90 115.8 72)">VSS1</text>
<text x="117.2" y="72" transform="rotate(-90 117.2 72)">VSS2</text>
<text x="118.5" y="72" transform="rotate(-90 118.5 72)">VSS3</text>
<text x="119.9" y="72" transform="rotate(-90 119.9 72)">VSS4</text>
<text x="121.3" y="72" transform="rotate(-90 121.3 72)">VSS5</text>
<text x="122.6" y="72" transform="rotate(-90 122.6 72)">VSS6</text>
<text x="96.7" y="107.6">NC_A1</text>
<text x="96.7" y="108.9">NC_A2</text>
<text x="96.7" y="111.7">NC_A8</text>
<text x="96.7" y="113">NC_A9</text>
<text x="96.7" y="110.3">NC_A7</text>
<text x="111.7" y="108.9" transform="rotate(-90 111.7 108.9)">NC_P1</text>
<text x="113" y="108.9" transform="rotate(-90 113 108.9)">NC_P2</text>
<text x="114.4" y="108.9" transform="rotate(-90 114.4 108.9)">NC_P7</text>
<text x="115.8" y="108.9" transform="rotate(-90 115.8 108.9)">NC_P8</text>
<text x="117.2" y="108.9" transform="rotate(-90 117.2 108.9)">NC_P9</text>
<text x="118.5" y="109.6" transform="rotate(-90 118.5 109.6)">NC_P10</text>
<text x="119.9" y="109.6" transform="rotate(-90 119.9 109.6)">NC_P11</text>
<text x="121.3" y="109.6" transform="rotate(-90 121.3 109.6)">NC_P12</text>
<text x="122.6" y="109.6" transform="rotate(-90 122.6 109.6)">NC_P13</text>
<text x="124" y="109.6" transform="rotate(-90 124 109.6)">NC_P14</text>
<text x="130.9" y="108" transform="rotate(-90 130.9 108)">VSF1</text>
<text x="132.2" y="108" transform="rotate(-90 132.2 108)">VSF2</text>
<text x="133.6" y="108" transform="rotate(-90 133.6 108)">VSF3</text>
<text x="135" y="108" transform="rotate(-90 135 108)">VSF4</text>
<text x="148.2" y="108.9">NC_N14</text>
<text x="148.2" y="110.3">NC_N13</text>
<text x="148.2" y="111.7">NC_N12</text>
<text x="148.2" y="113">NC_N11</text>
<text x="96.7" y="114.4">NC_A10</text>
<text x="96.7" y="115.8">NC_A11</text>
<text x="96.7" y="117.2">NC_A12</text>
<text x="96.7" y="118.5">NC_A13</text>
<text x="96.7" y="119.9">NC_A14</text>
<text x="148.2" y="114.4">NC_N10</text>
<text x="148.9" y="115.8">NC_N9</text>
<text x="148.9" y="117.2">NC_N8</text>
<text x="148.9" y="118.5">NC_N7</text>
<text x="148.9" y="119.9">NC_N6</text>
<text x="96.7" y="121.3">NC_B1</text>
<text x="96.7" y="122.6">NC_B7</text>
<text x="96.7" y="124">NC_B8</text>
<text x="96.7" y="125.4">NC_B9</text>
<text x="148.1" y="124">NC_M14</text>
<text x="148.1" y="125.4">NC_M13</text>
<text x="148.9" y="121.3">NC_N3</text>
<text x="148.9" y="122.6">NC_N1</text>
<text x="96.7" y="126.7">NC_B10</text>
<text x="96.7" y="128.1">NC_B11</text>
<text x="96.7" y="129.5">NC_B12</text>
<text x="96.7" y="130.9">NC_B13</text>
<text x="148.1" y="126.7">NC_M12</text>
<text x="148.1" y="128.1">NC_M11</text>
<text x="148.1" y="129.5">NC_M10</text>
<text x="148.8" y="130.9">NC_M9</text>
<text x="96.7" y="132.2">NC_B14</text>
<text x="96.7" y="133.6">NC_C1</text>
<text x="96.7" y="135">NC_C3</text>
<text x="96.7" y="137.8">NC_C7</text>
<text x="96.7" y="136.4">NC_C5</text>
<text x="148.8" y="137.8">NC_M1</text>
<text x="148.8" y="136.4">NC_M2</text>
<text x="148.8" y="132.2">NC_M8</text>
<text x="148.8" y="133.6">NC_M7</text>
<text x="148.8" y="135">NC_M3</text>
<text x="96.7" y="139.1">NC_C8</text>
<text x="96.7" y="140.5">NC_C9</text>
<text x="96.7" y="141.9">NC_C10</text>
<text x="96.7" y="143.2">NC_C11</text>
<text x="148.4" y="141.9">NC_L12</text>
<text x="148.4" y="140.5">NC_L13</text>
<text x="148.4" y="139.1">NC_L14</text>
<text x="149.1" y="143.2">NC_L3</text>
<text x="96.7" y="144.6">NC_C12</text>
<text x="96.7" y="146">NC_C13</text>
<text x="96.7" y="147.3">NC_C14</text>
<text x="96.7" y="148.7">NC_D1</text>
<text x="148.3" y="148.7">NC_K13</text>
<text x="148.3" y="147.3">NC_K14</text>
<text x="149.1" y="146">NC_L1</text>
<text x="149.1" y="144.6">NC_L2</text>
<text x="96.7" y="150.1">NC_D2</text>
<text x="96.7" y="151.5">NC_D3</text>
<text x="96.7" y="152.8">NC_D4</text>
<text x="96.7" y="154.2">NC_D12</text>
<text x="96.7" y="155.6">NC_D13</text>
<text x="148.3" y="150.1">NC_K12</text>
<text x="149" y="155.6">NC_K2</text>
<text x="149" y="154.2">NC_K3</text>
<text x="149" y="152.8">NC_K6</text>
<text x="149" y="151.5">NC_K7</text>
<text x="96.7" y="156.9">NC_D14</text>
<text x="149" y="156.9">NC_K1</text>
<text x="103.5" y="163.9" transform="rotate(-90 103.5 163.9)">NC_E1</text>
<text x="104.8" y="163.9" transform="rotate(-90 104.8 163.9)">NC_E2</text>
<text x="106.2" y="163.9" transform="rotate(-90 106.2 163.9)">NC_E3</text>
<text x="107.6" y="163.9" transform="rotate(-90 107.6 163.9)">NC_E5</text>
<text x="108.9" y="163.9" transform="rotate(-90 108.9 163.9)">NC_E8</text>
<text x="110.3" y="163.9" transform="rotate(-90 110.3 163.9)">NC_E12</text>
<text x="111.7" y="163.9" transform="rotate(-90 111.7 163.9)">NC_E13</text>
<text x="113" y="163.9" transform="rotate(-90 113 163.9)">NC_E14</text>
<text x="114.4" y="163.9" transform="rotate(-90 114.4 163.9)">NC_F1</text>
<text x="115.8" y="163.9" transform="rotate(-90 115.8 163.9)">NC_F2</text>
<text x="117.2" y="163.9" transform="rotate(-90 117.2 163.9)">NC_F3</text>
<text x="118.5" y="163.9" transform="rotate(-90 118.5 163.9)">NC_F12</text>
<text x="119.9" y="163.9" transform="rotate(-90 119.9 163.9)">NC_F13</text>
<text x="121.3" y="163.9" transform="rotate(-90 121.3 163.9)">NC_F14</text>
<text x="122.6" y="163.9" transform="rotate(-90 122.6 163.9)">NC_G1</text>
<text x="124" y="163.9" transform="rotate(-90 124 163.9)">NC_G2</text>
<text x="125.4" y="163.9" transform="rotate(-90 125.4 163.9)">NC_G3</text>
<text x="126.7" y="163.9" transform="rotate(-90 126.7 163.9)">NC_G10</text>
<text x="128.1" y="163.9" transform="rotate(-90 128.1 163.9)">NC_G12</text>
<text x="129.5" y="163.9" transform="rotate(-90 129.5 163.9)">NC_G13</text>
<text x="130.9" y="163.9" transform="rotate(-90 130.9 163.9)">NC_G14</text>
<text x="132.2" y="163.9" transform="rotate(-90 132.2 163.9)">NC_H1</text>
<text x="133.6" y="163.9" transform="rotate(-90 133.6 163.9)">NC_H2</text>
<text x="135" y="163.9" transform="rotate(-90 135 163.9)">NC_H3</text>
<text x="136.4" y="163.9" transform="rotate(-90 136.4 163.9)">NC_H12</text>
<text x="137.8" y="163.9" transform="rotate(-90 137.8 163.9)">NC_H13</text>
<text x="139.1" y="163.9" transform="rotate(-90 139.1 163.9)">NC_H14</text>
<text x="140.5" y="163.9" transform="rotate(-90 140.5 163.9)">NC_J1</text>
<text x="141.9" y="163.9" transform="rotate(-90 141.9 163.9)">NC_J2</text>
<text x="143.2" y="163.9" transform="rotate(-90 143.2 163.9)">NC_J3</text>
<text x="144.6" y="163.9" transform="rotate(-90 144.6 163.9)">NC_J12</text>
<text x="146" y="163.9" transform="rotate(-90 146 163.9)">NC_J13</text>
<text x="147.3" y="163.9" transform="rotate(-90 147.3 163.9)">NC_J14</text>
</g>
<g font-size="1">
<text x="28.8" y="1">5</text>
<text x="83.7" y="1">4</text>
<text x="138.5" y="1">3</text>
<text x="193.4" y="1">2</text>
<text x="248.2" y="1">1</text>
<text x=".3" y="27.9">D</text>
<text x="276" y="27.9">D</text>
<text x=".3" y="79.4">C</text>
<text x="276" y="79.4">C</text>
<text x=".3" y="130.8">B</text>
<text x="276" y="130.8">B</text>
<text x=".3" y="182.2">A</text>
<text x="276" y="182.2">A</text>
<text x="28.8" y="208.1">5</text>
<text x="83.7" y="208.1">4</text>
<text x="138.5" y="208.1">3</text>
<text x="193.4" y="208.1">2</text>
<text x="248.2" y="208.1">1</text>
</g>
</svg>
